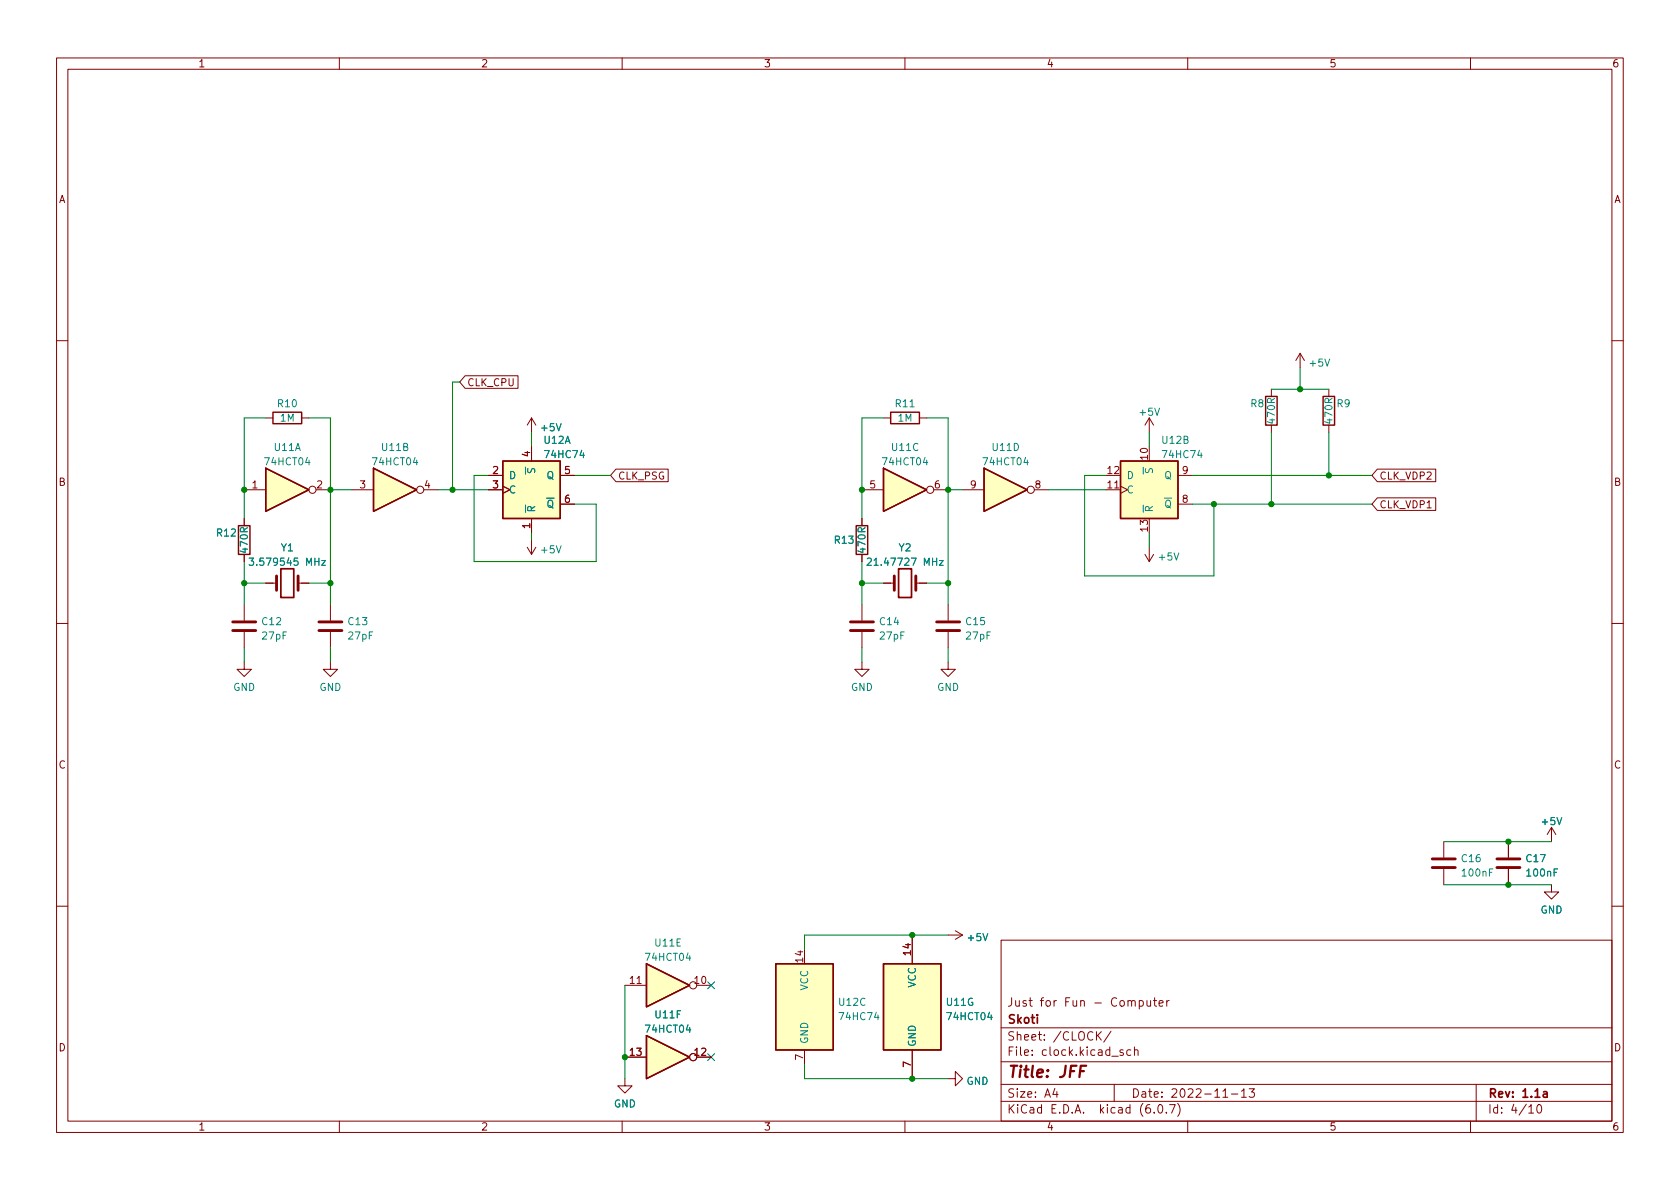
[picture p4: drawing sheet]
<svg xmlns="http://www.w3.org/2000/svg" width="297mm" height="210mm" viewBox="0 0 297 210" stroke-linecap="round" stroke-linejoin="round" font-family="sans-serif">
<g fill="none" stroke="#840000" stroke-width=".18">
<path d="M10 10.2h277v190.1h-277zM12 12.2h273v186.1h-273zM60 10.2v2M110 10.2v2M160 10.2v2M210 10.2v2M260 10.2v2M10 60.2h2M47 73.9h1.3M53.3 73.9h1.3M82.2 66.4h9.4v2.3h-9.4l-.9-1.1zM94 73.9l-.8 1.3"/>
<path d="M94 73.9v2.5M94 79v2.5M94 73.9l.7 1.3M156.2 73.9h1.3M162.6 73.9h1.2M203.2 73.9l-.8 1.3M203.2 73.9v2.5M203.2 73.9l.8 1.3M224.8 68.8v1.3M224.8 75.2v1.2M229.9 62.5l-.8 1.2M229.9 62.5v2.5"/>
<path d="M229.9 62.5l.7 1.2M234.9 68.8v1.3M234.9 75.2v1.2M285 60.2h2M43.2 86.6h3.8M43.2 91.7v1.3M43.2 98v1.3M55.9 86.6h2.5M62.2 86.6h3.8M74.9 86.6h2.6M86.4 86.6h2.5M86.4 84.1h2.5"/>
<path d="M88.9 86l1.3 .6-1.3 .6M93.2 96.8l.8 1.2M94 91.7v2.5M94 95.5v2.5M94.7 96.8l-.7 1.2M99.1 89.1h2.5M99.1 84.1h2.5M108.9 83h9.2v2.2h-9.2l-1-1.1zM152.4 86.6h3.8M152.4 91.7v1.3M152.4 98v1.3M165.1 86.6h2.5"/>
<path d="M170.2 86.6h3.8M182.9 86.6h2.5M195.6 86.6h2.5M198.1 86l1.3 .6-1.3 .6M202.4 98l.8 1.3M203.2 96.8v2.5M204 98l-.8 1.3M208.3 89.1h2.5M208.3 84.1h2.5M243.5 88h10.3v2.3h-10.3l-.9-1.2zM243.5 83h10.3v2.2h-10.3l-.9-1.1zM10 110.2h2"/>
<path d="M43.2 117.1v1.3h1.2l-1.2 1.2-1.3-1.2h1.3M43.2 106.9v2.8M43.2 111.8v2.7M47 103.1h1.9M52.7 103.1h1.9M58.4 117.1v1.3h1.3l-1.3 1.2-1.3-1.2h1.3M58.4 106.9v2.8M58.4 111.8v2.7M152.4 117.1v1.3h1.3l-1.3 1.2-1.3-1.2h1.3M152.4 106.9v2.8M152.4 111.8v2.7M156.2 103.1h1.9"/>
<path d="M161.9 103.1h1.9M167.6 117.1v1.3h1.3l-1.3 1.2-1.2-1.2h1.2M167.6 106.9v2.8M167.6 111.8v2.7M285 110.2h2M255.3 148.8v2.8M255.3 153.7v2.8M266.7 148.8v2.8M266.7 153.7v2.8M274.3 156.5v1.2h1.3l-1.3 1.3-1.3-1.3h1.3M274.3 146.3l-.7 1.3M274.3 146.3v2.5"/>
<path d="M274.3 146.3l.8 1.3M10 160.2h2M110.5 174.2h3.8M123.2 174.2h2.5M161.3 165.3v5.1M167.6 165.3h2.6M168.9 164.6l1.3 .7M170.2 165.3l-1.3 .8M177 166.3h108v32h-108zM201.4 177l.5-.1 .2 .3v.4l-.1 .3h-.6M201.4 176.9v1.5M202.8 176.9l.1 1h.3l.2-.1"/>
<path d="M203.4 176.9v1M203.9 176.9h.6M204.1 176.4v1.3l.4 .2M204.9 177.4l.7-.1v-.3l-.5-.1-.2 .2 .1 .8h.6M206.3 176.9v1M206.7 176.9l-.3 .1-.1 .2M285 160.2h2M60 198.3v2M110 198.3v2M110.5 190.7v1.3h1.3l-1.3 1.3-1.3-1.3h1.3M110.5 186.9h3.8M123.2 186.9h2.5"/>
<path d="M142.2 185.7v2.5M160 198.3v2M161.3 185.7v5M167.6 190.7h1.3v-1.2l1.3 1.2-1.3 1.3v-1.3M177 194.8h108M177 191.8h108M177 187.8h108M177 181.8h108M186.5 192.5l-.4 1h1M186.9 193v1M193.9 182.4v1.5M194.1 183.1l.6 .8"/>
<path d="M194.7 182.4l-.8 .9M196.4 182.4l-1.3 1.9M197 191.8v3M198.6 185.7l-.4-.1-.2 .2 .1 .3 .5 .1v.4h-.6M199.9 185.7l-.4-.1-.3 .3v.4l.2 .3h.5M200.6 185.8l.2-.2 .3 .1 .1 .9M200.6 185.1v1.5M204.1 196.7v.1M204.9 195.4l.2-.1a.81 .81 0 0 1 .6 .7 .81 .81 0 0 1-.3 .8h-.2a.81 .81 0 0 1-.6-.6 .81 .81 0 0 1 .3-.8zM206.2 196.7v.1M206.8 195.3h1l-.7 1.5M208.2 195.1a1.72 1.72 0 0 1 0 2.3"/>
<path d="M210 198.3v2M216.2 194h.9M217.7 193.5h1.2M219.5 193l.4-.5v1.5M219.5 194h.9M220.9 192.5h.9l-.5 .6 .4 .1v.7l-.2 .1h-.4l-.2-.1M260 198.3v2M261 191.8v6.5M270.3 195.8l.4-.5v1.5M270.3 196.8h.9M271.9 195.4l.2-.1a.81 .81 0 0 1 .6 .7 .81 .81 0 0 1-.3 .8h-.2a.81 .81 0 0 1-.6-.6 .81 .81 0 0 1 .3-.8z"/>
<circle cx="55.2" cy="86.6" r=".63"/>
<circle cx="74.3" cy="86.6" r=".63"/>
<circle cx="164.5" cy="86.6" r=".63"/>
<circle cx="182.2" cy="86.6" r=".63"/>
<circle cx="122.6" cy="174.2" r=".63"/>
<circle cx="122.6" cy="186.9" r=".63"/>
</g>
<path d="M49.7 100.6h2.2v5.1h-2.2zM158.9 100.6h2.3v5.1h-2.3zM272.9 193.1h.6l.1 .9M273.6 193.4l-.5 .1a.29 .29 0 0 0-.3 .2 .29 .29 0 0 0 .3 .3h.5" fill="none" stroke="#840000" stroke-width=".3"/>
<path d="M192 188.5h-.9l-.3 2" fill="none" stroke="#840000" stroke-width=".4"/>
<g fill="#ffffc2" stroke="#ffffc2" stroke-width=".18">
<path d="M198.1 81.5h10.2v10.2h-10.2z"/>
<path d="M137.2 170.4h10.1v15.3h-10.1z"/>
<path d="M156.2 170.4h10.2v15.3h-10.2z"/>
<path d="M88.9 81.5h10.2v10.2h-10.2z"/>
<path d="M174 82.8l7.6 3.8-7.6 3.8z"/>
<path d="M114.3 183.1l7.6 3.8-7.6 3.8z"/>
<path d="M114.3 170.4l7.6 3.8-7.6 3.8z"/>
<path d="M156.2 82.8l7.6 3.8-7.6 3.8z"/>
<path d="M66 82.8l7.7 3.8-7.7 3.8z"/>
<path d="M47 82.8l7.6 3.8-7.6 3.8z"/>
</g>
<g fill="none" stroke="#840000" stroke-width=".25">
<path d="M48.3 72.9h5v2h-5zM157.5 72.9h5.1v2h-5.1zM223.8 70.1h2v5.1h-2zM233.9 70.1h2.1v5.1h-2.1zM42.2 93h2v5h-2zM47 82.8l7.6 3.8-7.6 3.8zM66 82.8l7.7 3.8-7.7 3.8zM88.9 81.5h10.2v10.2h-10.2zM151.4 93h2v5h-2zM156.2 82.8l7.6 3.8-7.6 3.8zM174 82.8l7.6 3.8-7.6 3.8zM198.1 81.5h10.2v10.2h-10.2z"/>
<path d="M114.3 170.4l7.6 3.8-7.6 3.8zM137.2 170.4h10.1v15.3h-10.1zM156.2 170.4h10.2v15.3h-10.2zM114.3 183.1l7.6 3.8-7.6 3.8z"/>
</g>
<path d="M44.1 98.7h.7l-.4 .5 .4 .1v.5l-.2 .2-.5-.2M56.9 99.1h.6l-.6 .9h.6M153.3 98.8l.5-.1 .3 .4-.8 .9h.8M166.1 99.1h.7l-.7 .9h.7M202.1 82.6v1.2M202.6 82.9l-.1 .4 .1 .2h.4l.2-.5 .3-.1 .3 .2-.1 .5" fill="none" stroke="#008484" stroke-width=".18"/>
<g fill="none" stroke="#840000" stroke-width=".51">
<path d="M41.1 111.5h4.1M41.1 110h4.1M48.9 101.8v2.6M52.7 101.8v2.6M56.4 111.5h4.1M56.4 110h4.1M150.4 111.5h4M150.4 110h4M158.1 101.8v2.6M161.9 101.8v2.6M165.6 111.5h4.1M165.6 110h4.1"/>
<path d="M253.2 153.4h4.1M253.2 151.9h4.1M264.7 153.4h4M264.7 151.9h4"/>
</g>
<g fill="none" stroke="#008400" stroke-width=".18">
<path d="M47 73.9h-3.8v17.8M54.6 73.9h3.8v33M81.3 67.6h-1.3v19M94 76.4v2.6M156.2 73.9h-3.8v17.8M163.8 73.9h3.8v33M203.2 76.4v2.6M224.8 76.4v12.7M224.8 68.8h10.1M229.9 65v3.8M234.9 76.4v7.7M43.2 99.3v7.6"/>
<path d="M58.4 86.6h3.8M77.5 86.6h8.9M86.4 84.1h-2.6v15.2h21.6v-10.2h-3.8M94 94.2v1.3M101.6 84.1h6.3M152.4 99.3v7.6M167.6 86.6h2.6M185.4 86.6h10.2M195.6 84.1h-3.8v17.7h22.8v-12.7M203.2 94.2v2.6M210.8 84.1h31.8M210.8 89.1h31.8"/>
<path d="M43.2 103.1h3.8M43.2 114.5v2.6M54.6 103.1h3.8M58.4 114.5v2.6M152.4 103.1h3.8M152.4 114.5v2.6M163.8 103.1h3.8M167.6 114.5v2.6M255.3 148.8h19M255.3 156.5h19M110.5 174.2v16.5M167.6 165.3h-25.4v2.6"/>
<path d="M142.2 188.2v2.5h25.4"/>
</g>
<path d="M125.1 173.6l1.2 1.2M126.3 173.6l-1.2 1.2M125.1 186.3l1.2 1.2M126.3 186.3l-1.2 1.2" fill="none" stroke="#000084" stroke-width=".18"/>
<g fill="#008400" stroke="#008400" stroke-width=".18">
<circle cx="229.9" cy="68.8" r=".46"/>
<circle cx="266.7" cy="156.5" r=".46"/>
<circle cx="266.7" cy="148.8" r=".46"/>
<circle cx="234.9" cy="84.1" r=".46"/>
<circle cx="224.8" cy="89.1" r=".46"/>
<circle cx="110.5" cy="186.9" r=".46"/>
<circle cx="161.3" cy="190.7" r=".46"/>
<circle cx="161.3" cy="165.3" r=".46"/>
<circle cx="152.4" cy="86.6" r=".46"/>
<circle cx="152.4" cy="103.1" r=".46"/>
<circle cx="214.6" cy="89.1" r=".46"/>
<circle cx="167.6" cy="103.1" r=".46"/>
<circle cx="167.6" cy="86.6" r=".46"/>
<circle cx="58.4" cy="103.1" r=".46"/>
<circle cx="58.4" cy="86.6" r=".46"/>
<circle cx="80" cy="86.6" r=".46"/>
<circle cx="43.2" cy="103.1" r=".46"/>
<circle cx="43.2" cy="86.6" r=".46"/>
</g>
<text font-size="2.8" fill="#840000" x="178" y="190.6">Title: JFF</text>
<g font-size="2.1" fill="#840000">
<text x="178" y="178">Just for Fun - Computer</text>
<text x="178" y="184">Sheet: /CLOCK/</text>
<text x="178" y="181">Skoti</text>
<text x="178" y="186.7">File: clock.kicad_sch</text>
<text x="178" y="196.9">KiCad E.D.A. kicad (6.0.7)</text>
<text x="178" y="194.1">Size: A4</text>
<text x="200" y="194.1">Date: 2022-11-13</text>
<text x="263" y="194.1">Rev: 1.1a</text>
<text x="263" y="196.9">Id: 4/10</text>
</g>
<g font-size="1.8" fill="#840000">
<text x="35" y="11.9">1</text>
<text x="85" y="11.9">2</text>
<text x="135" y="11.9">3</text>
<text x="185" y="11.9">4</text>
<text x="235" y="11.9">5</text>
<text x="285" y="11.9">6</text>
<text x="10.3" y="35.9">A</text>
<text x="285.3" y="35.9">A</text>
<text x="82.5" y="68.3">CLK_CPU</text>
<text x="87.1" y="83.8">2</text>
<text x="93.7" y="80.8" transform="rotate(-90 93.7 80.8)">4</text>
<text x="99.8" y="83.8">5</text>
<text x="195.9" y="83.8">12</text>
<text x="202.9" y="81.2" transform="rotate(-90 202.9 81.2)">10</text>
<text x="209.1" y="83.8">9</text>
<text x="10.3" y="85.9">B</text>
<text x="44.6" y="86.4">1</text>
<text x="56" y="86.4">2</text>
<text x="63.6" y="86.4">3</text>
<text x="75.1" y="86.4">4</text>
<text x="87.1" y="86.4">3</text>
<text x="99.8" y="88.9">6</text>
<text x="109.2" y="84.8">CLK_PSG</text>
<text x="153.8" y="86.4">5</text>
<text x="165.2" y="86.4">6</text>
<text x="171.6" y="86.4">9</text>
<text x="183" y="86.4">8</text>
<text x="195.9" y="86.4">11</text>
<text x="209.1" y="88.9">8</text>
<text x="243.8" y="89.9">CLK_VDP1</text>
<text x="243.8" y="84.8">CLK_VDP2</text>
<text x="285.3" y="85.9">B</text>
<text x="93.7" y="93.5" transform="rotate(-90 93.7 93.5)">1</text>
<text x="202.9" y="93.9" transform="rotate(-90 202.9 93.9)">13</text>
<text x="10.3" y="135.9">C</text>
<text x="285.3" y="135.9">C</text>
<text x="111.4" y="174">11</text>
<text x="122.8" y="174">10</text>
<text x="142" y="170.1" transform="rotate(-90 142 170.1)">14</text>
<text x="161" y="168.9" transform="rotate(-90 161 168.9)">14</text>
<text x="10.3" y="185.9">D</text>
<text x="285.3" y="185.9">D</text>
<text x="111.4" y="186.7">13</text>
<text x="122.8" y="186.7">12</text>
<text x="142" y="187.4" transform="rotate(-90 142 187.4)">7</text>
<text x="161" y="188.7" transform="rotate(-90 161 188.7)">7</text>
<text x="35" y="199.9">1</text>
<text x="85" y="199.9">2</text>
<text x="135" y="199.9">3</text>
<text x="185" y="199.9">4</text>
<text x="235" y="199.9">5</text>
<text x="285" y="199.9">6</text>
</g>
<g font-size="1.8" fill="#008484">
<text x="231.7" y="64.8">+5V</text>
<text x="49.2" y="72">R10</text>
<text x="49.6" y="74.5">1M</text>
<text x="95.8" y="76.2">+5V</text>
<text x="158.4" y="72">R11</text>
<text x="158.8" y="74.5">1M</text>
<text x="201.6" y="73.5">+5V</text>
<text x="221.2" y="72">R8</text>
<text x="225.4" y="74.8" transform="rotate(-90 225.4 74.8)">470R</text>
<text x="235.6" y="74.8" transform="rotate(-90 235.6 74.8)">470R</text>
<text x="236.4" y="72">R9</text>
<text x="47" y="82.3">74HCT04</text>
<text x="48.5" y="79.7">U11A</text>
<text x="66.1" y="82.3">74HCT04</text>
<text x="67.6" y="79.7">U11B</text>
<text x="96.2" y="78.5">U12A</text>
<text x="96.6" y="81">74HC74</text>
<text x="156.2" y="82.3">74HCT04</text>
<text x="157.8" y="79.7">U11C</text>
<text x="174" y="82.3">74HCT04</text>
<text x="175.5" y="79.7">U11D</text>
<text x="205.5" y="78.5">U12B</text>
<text x="205.8" y="81">74HC74</text>
<text x="89.9" y="84.7">D</text>
<text x="89.9" y="87.2">C</text>
<text x="94.6" y="85.1" transform="rotate(-90 94.6 85.1)">~{S}</text>
<text x="95.3" y="89.8">~{Q}</text>
<text x="96.7" y="84.7">Q</text>
<text x="199.1" y="87.2">C</text>
<text x="199.1" y="84.7">D</text>
<text x="204.5" y="89.8">~{Q}</text>
<text x="205.9" y="84.7">Q</text>
<text x="38.4" y="94.9">R12</text>
<text x="94.6" y="90.7" transform="rotate(-90 94.6 90.7)">~{R}</text>
<text x="203.8" y="90.7" transform="rotate(-90 203.8 90.7)">~{R}</text>
<text x="43.8" y="97.6" transform="rotate(-90 43.8 97.6)">470R</text>
<text x="45" y="100">3.579545 MHz</text>
<text x="49.7" y="97.5">Y1</text>
<text x="95.8" y="97.8">+5V</text>
<text x="147.6" y="96.1">R13</text>
<text x="153" y="97.6" transform="rotate(-90 153 97.6)">470R</text>
<text x="154.3" y="100">21.47727 MHz</text>
<text x="158.9" y="97.5">Y2</text>
<text x="205" y="99.1">+5V</text>
<text x="46.4" y="110.5">C12</text>
<text x="46.4" y="113.1">27pF</text>
<text x="61.6" y="110.5">C13</text>
<text x="61.7" y="113.1">27pF</text>
<text x="155.6" y="110.5">C14</text>
<text x="155.7" y="113.1">27pF</text>
<text x="170.9" y="110.5">C15</text>
<text x="170.9" y="113.1">27pF</text>
<text x="41.2" y="122.2">GND</text>
<text x="56.5" y="122.2">GND</text>
<text x="150.4" y="122.2">GND</text>
<text x="165.7" y="122.2">GND</text>
<text x="272.7" y="145.9">+5V</text>
<text x="258.5" y="152.4">C16</text>
<text x="258.6" y="155">100nF</text>
<text x="269.9" y="152.4">C17</text>
<text x="270.1" y="155">100nF</text>
<text x="272.4" y="161.5">GND</text>
<text x="115.9" y="167.4">U11E</text>
<text x="171.2" y="166.4">+5V</text>
<text x="114.3" y="169.9">74HCT04</text>
<text x="142.9" y="175.2" transform="rotate(-90 142.9 175.2)">VCC</text>
<text x="148.4" y="177.8">U12C</text>
<text x="161.9" y="174.7" transform="rotate(-90 161.9 174.7)">VCC</text>
<text x="167.4" y="177.8">U11G</text>
<text x="114.3" y="182.6">74HCT04</text>
<text x="115.9" y="180.1">U11F</text>
<text x="142.9" y="184.7" transform="rotate(-90 142.9 184.7)">GND</text>
<text x="148.6" y="180.4">74HC74</text>
<text x="161.9" y="185.2" transform="rotate(-90 161.9 185.2)">GND</text>
<text x="167.6" y="180.4">74HCT04</text>
<text x="170.9" y="191.8">GND</text>
<text x="108.5" y="195.8">GND</text>
</g>
</svg>
